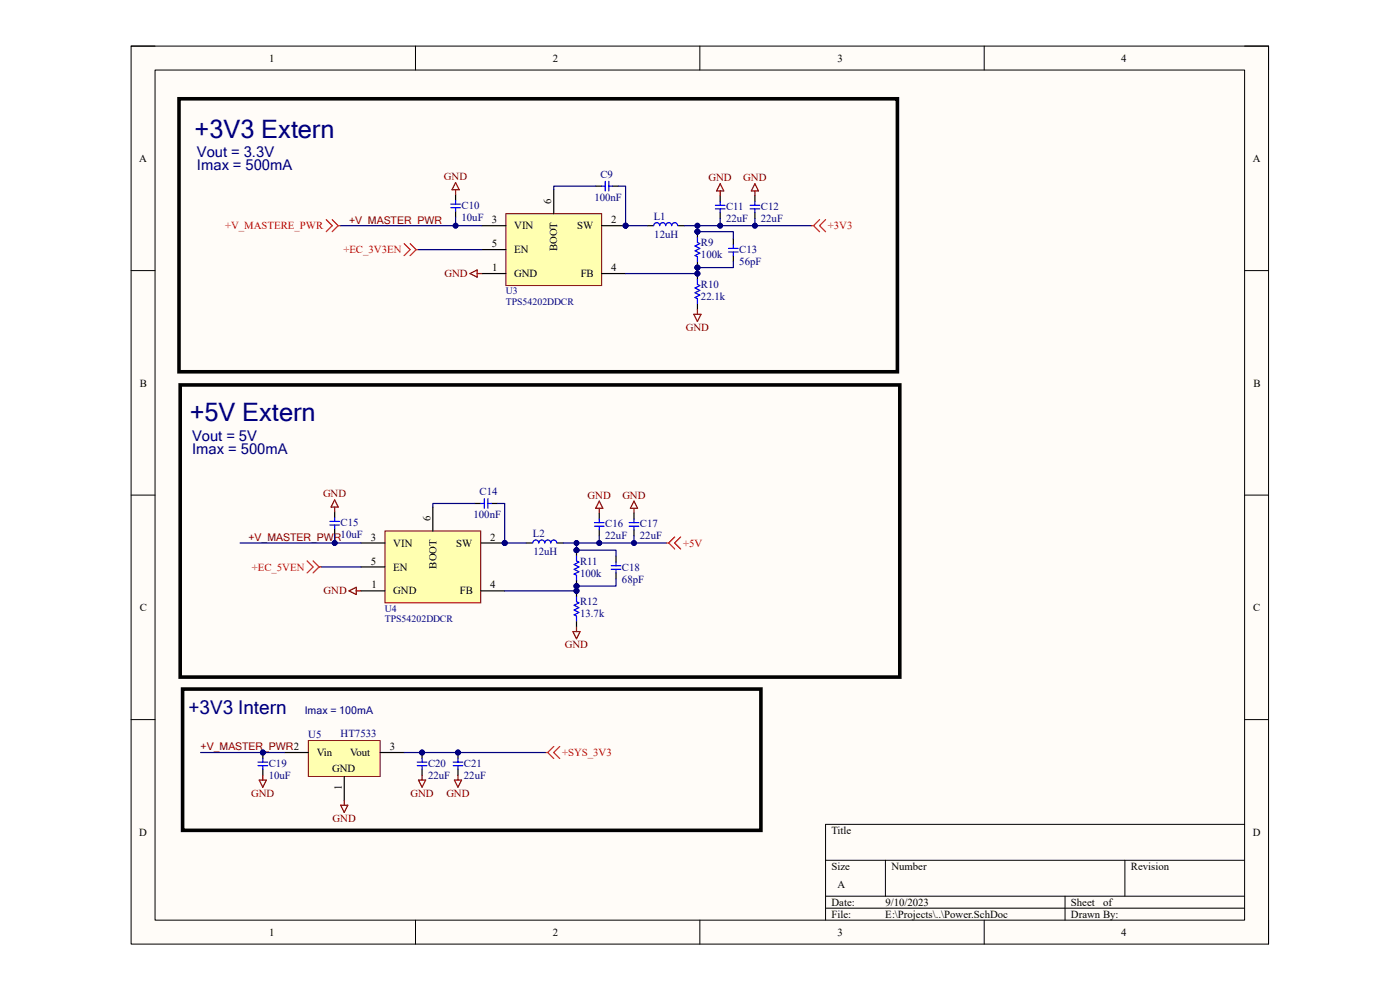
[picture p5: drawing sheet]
<svg xmlns="http://www.w3.org/2000/svg" width="297mm" height="210mm" viewBox="0 0 297 210" stroke-linecap="round" stroke-linejoin="round" font-family="sans-serif">
<path d="M27.8 9.8h241.3v190.5h-241.3z" fill-rule="evenodd" fill="#fffcf8"/>
<path d="M27.8 9.8h241.3v190.5h-241.3z" fill="none" stroke="#000" stroke-width=".21"/>
<path d="M32.9 14.9h231.1v180.3h-231.1z" fill-rule="evenodd" fill="#fffcf8"/>
<g fill="none" stroke="#000" stroke-width=".21">
<path d="M27.8 9.8h5.1M32.9 14.9h231.1v180.3h-231.1zM88.1 9.8v5.1M148.5 9.8v5.1M208.8 9.8v5.1M264 9.8h5.1v5.1M27.8 57.4h5.1M264 57.4h5.1M27.8 105h5.1M264 105h5.1M27.8 152.7h5.1M264 152.7h5.1"/>
<path d="M264 174.9h-88.9v20.3M88.1 195.2v5.1M148.5 195.2v5.1M175.1 182.5h88.9M175.1 190.1h88.9M175.1 192.7h88.9M187.8 182.5v7.6M208.8 195.2v5.1M225.9 190.1v5.1M238.6 182.5v7.6M269.1 195.2v5.1"/>
</g>
<path d="M38 21h152.4v57.9h-152.4zM38.2 81.7h152.7v61.9h-152.7z" fill="none" stroke="#000" stroke-width=".76"/>
<circle cx="132.7" cy="47.9" r=".51" fill="#000080"/>
<circle cx="132.7" cy="47.9" r=".51" fill="none" stroke="#000080" stroke-width=".21"/>
<path d="M107.3 45.3h20.3v15.3h-20.3z" fill-rule="evenodd" fill="#ffffb0"/>
<path d="M107.3 45.3h20.3v15.3h-20.3z" fill="none" stroke="#800000" stroke-width=".21"/>
<path d="M102.2 58h5.1M127.6 47.9h5.1" fill="none" stroke="#000" stroke-width=".25"/>
<circle cx="132.7" cy="47.9" r=".51" fill="#000080"/>
<circle cx="132.7" cy="47.9" r=".51" fill="none" stroke="#000080" stroke-width=".21"/>
<path d="M126.4 39.5h1.2M129.9 39.5h1.3M102.2 47.9h5.1M102.2 53h5.1M117.5 40.3v5M127.6 58h5.1M137.3 47.9h1.3M143.9 47.9h1.3" fill="none" stroke="#000" stroke-width=".25"/>
<path d="M127.6 39.5h.8M128.4 38.5v2M129.2 38.5v2M129.2 39.5h.7M138.7 47.9a.63 .63 0 0 1 .6-.7 .63 .63 0 0 1 .7 .7 .64 .64 0 0 1 .6-.7 .64 .64 0 0 1 .6 .7 .63 .63 0 0 1 .7-.7 .63 .63 0 0 1 .6 .7 .63 .63 0 0 1 .6-.7 .63 .63 0 0 1 .7 .7" fill="none" stroke="#00f" stroke-width=".25"/>
<circle cx="148" cy="56.8" r=".51" fill="#000080"/>
<circle cx="148" cy="56.8" r=".51" fill="none" stroke="#000080" stroke-width=".21"/>
<circle cx="148" cy="49.1" r=".51" fill="#000080"/>
<circle cx="148" cy="49.1" r=".51" fill="none" stroke="#000080" stroke-width=".21"/>
<path d="M148 55.5v1.3" fill="none" stroke="#000" stroke-width=".25"/>
<circle cx="148" cy="56.8" r=".51" fill="#000080"/>
<circle cx="148" cy="56.8" r=".51" fill="none" stroke="#000080" stroke-width=".21"/>
<path d="M148 49.1v1.3" fill="none" stroke="#000" stroke-width=".25"/>
<circle cx="148" cy="49.1" r=".51" fill="#000080"/>
<circle cx="148" cy="49.1" r=".51" fill="none" stroke="#000080" stroke-width=".21"/>
<path d="M148 50.4v1l.5 .3-1 .5 1 .5-1 .5 1 .5-1 .5 .5 .3v1" fill="none" stroke="#00f" stroke-width=".25"/>
<circle cx="148" cy="58" r=".51" fill="#000080"/>
<circle cx="148" cy="58" r=".51" fill="none" stroke="#000080" stroke-width=".21"/>
<path d="M148 58v1.3" fill="none" stroke="#000" stroke-width=".25"/>
<circle cx="148" cy="58" r=".51" fill="#000080"/>
<circle cx="148" cy="58" r=".51" fill="none" stroke="#000080" stroke-width=".21"/>
<path d="M96.7 41.3v1.2M96.7 44.8v1.3M152.8 41.5v1.3M152.8 45.1v1.2M160.2 41.5v1.3M160.2 45.1v1.2M148 64.4v1.3" fill="none" stroke="#000" stroke-width=".25"/>
<g fill="none" stroke="#00f" stroke-width=".25">
<path d="M95.6 43.3h2.1M95.6 44.1h2.1M96.7 42.5v.8M96.7 44.1v.7M148 59.3v1l.5 .3-1 .5 1 .5-1 .5 1 .5-1 .5 .5 .3v1M151.8 43.6h2M151.8 44.3h2M152.8 42.8v.8M152.8 44.3v.8M159.1 43.6h2.1M159.1 44.3h2.1M160.2 42.8v.8"/>
<path d="M160.2 44.3v.8"/>
</g>
<path d="M96.7 38.7l.7 1.6h-1.5zM152.8 39l.7 1.5h-1.5zM160.2 39l.7 1.5h-1.5zM96.7 40.3v1M99.7 58l1.5-.7v1.5zM101.2 58h1M152.8 40.5v1M160.2 40.5v1M147.2 66.7h1.5l-.7 1.5zM148 65.7v1" fill="none" stroke="#800000" stroke-width=".25"/>
<path d="M69.2 46.6l1.3 1.3-1.3 1.2M70.5 46.6l1.3 1.3M71.8 47.9h.5M71.8 47.9l-1.3 1.2M85.7 51.7l1.3 1.3-1.3 1.2M87 51.7l1.3 1.3M88.3 53l-1.3 1.2M88.3 53h.5M172.1 47.9h.5M172.6 47.9l1.3 1.2M173.9 46.6l-1.3 1.3M175.1 46.6l-1.2 1.3 1.2 1.2" fill="none" stroke="#f00" stroke-width=".25"/>
<circle cx="107.1" cy="115.2" r=".51" fill="#000080"/>
<circle cx="107.1" cy="115.2" r=".51" fill="none" stroke="#000080" stroke-width=".21"/>
<path d="M81.7 112.6h20.3v15.3h-20.3z" fill-rule="evenodd" fill="#ffffb0"/>
<path d="M81.7 112.6h20.3v15.3h-20.3z" fill="none" stroke="#800000" stroke-width=".21"/>
<path d="M102 115.2h5.1M76.6 125.3h5.1" fill="none" stroke="#000" stroke-width=".25"/>
<circle cx="107.1" cy="115.2" r=".51" fill="#000080"/>
<circle cx="107.1" cy="115.2" r=".51" fill="none" stroke="#000080" stroke-width=".21"/>
<path d="M76.6 115.2h5.1M91.8 107.6v5M100.7 106.8h1.3M104.3 106.8h1.2M76.6 120.3h5.1M102 125.3h5.1" fill="none" stroke="#000" stroke-width=".25"/>
<path d="M102 106.8h.7M102.7 105.8v2M103.5 105.8v2M103.5 106.8h.8" fill="none" stroke="#00f" stroke-width=".25"/>
<circle cx="122.3" cy="124.3" r=".51" fill="#000080"/>
<circle cx="122.3" cy="124.3" r=".51" fill="none" stroke="#000080" stroke-width=".21"/>
<circle cx="122.3" cy="116.7" r=".51" fill="#000080"/>
<circle cx="122.3" cy="116.7" r=".51" fill="none" stroke="#000080" stroke-width=".21"/>
<path d="M122.3 123.1v1.2" fill="none" stroke="#000" stroke-width=".25"/>
<circle cx="122.3" cy="124.3" r=".51" fill="#000080"/>
<circle cx="122.3" cy="124.3" r=".51" fill="none" stroke="#000080" stroke-width=".21"/>
<path d="M122.3 116.7v1.3" fill="none" stroke="#000" stroke-width=".25"/>
<circle cx="122.3" cy="116.7" r=".51" fill="#000080"/>
<circle cx="122.3" cy="116.7" r=".51" fill="none" stroke="#000080" stroke-width=".21"/>
<path d="M122.3 118v1l.5 .3-1 .5 1 .5-1 .5 1 .5-1 .5 .5 .2v1.1" fill="none" stroke="#00f" stroke-width=".25"/>
<circle cx="122.3" cy="125.3" r=".51" fill="#000080"/>
<circle cx="122.3" cy="125.3" r=".51" fill="none" stroke="#000080" stroke-width=".21"/>
<path d="M122.3 125.3v1.3" fill="none" stroke="#000" stroke-width=".25"/>
<circle cx="122.3" cy="125.3" r=".51" fill="#000080"/>
<circle cx="122.3" cy="125.3" r=".51" fill="none" stroke="#000080" stroke-width=".21"/>
<g fill="none" stroke="#000" stroke-width=".25">
<path d="M155.6 50.7v1.2M155.6 54.2v1.3M71 108.6v1.3M71 112.1v1.3M111.6 115.2h1.3M118.2 115.2h1.3M127.1 108.8v1.3M127.1 112.4v1.3M130.7 118v1.3M134.5 108.8v1.3M134.5 112.4v1.3M122.3 131.7v1.3"/>
<path d="M130.7 121.5v1.3"/>
</g>
<g fill="none" stroke="#00f" stroke-width=".25">
<path d="M154.6 52.7h2M154.6 53.5h2M155.6 51.9v.8M155.6 53.5v.7M70 110.6h2M70 111.4h2M71 109.9v.7M71 111.4v.7M113 115.2a.63 .63 0 0 1 .7-.6 .63 .63 0 0 1 .6 .6 .64 .64 0 0 1 .6-.6 .64 .64 0 0 1 .7 .6 .63 .63 0 0 1 .6-.6 .63 .63 0 0 1 .6 .6 .64 .64 0 0 1 .7-.6 .64 .64 0 0 1 .6 .6M126.1 110.9h2M126.1 111.6h2M127.1 110.1v.8"/>
<path d="M127.1 111.6v.8M130.7 119.3v.7M133.5 110.9h2M133.5 111.6h2M134.5 110.1v.8M134.5 111.6v.8M122.3 126.6v1l.5 .3-1 .5 1 .5-1 .5 1 .5-1 .5 .5 .3v1M129.7 120h2M129.7 120.8h2M130.7 120.8v.7"/>
</g>
<path d="M71 106l.8 1.6h-1.6zM71 107.6v1M127.1 106.3l.8 1.5h-1.5zM127.1 107.8v1M134.5 106.3l.8 1.5h-1.6zM134.5 107.8v1M74 125.3l1.6-.7v1.5zM75.6 125.3h1M121.5 134h1.6l-.8 1.5zM122.3 133v1" fill="none" stroke="#800000" stroke-width=".25"/>
<path d="M65.2 119l1.2 1.3-1.2 1.2M66.4 119l1.3 1.3M141.4 115.2h.5M141.9 115.2l1.2 1.3M143.1 113.9l-1.2 1.3M144.4 113.9l-1.3 1.3 1.3 1.3M67.7 120.3l-1.3 1.2M67.7 120.3h.5" fill="none" stroke="#f00" stroke-width=".25"/>
<path d="M65.4 157.1h15.3v7.6h-15.3z" fill-rule="evenodd" fill="#ffffb0"/>
<path d="M65.4 157.1h15.3v7.6h-15.3z" fill="none" stroke="#800000" stroke-width=".21"/>
<path d="M60.3 159.6h5.1M80.7 159.6h5M73 164.7v5.1" fill="none" stroke="#000" stroke-width=".25"/>
<path d="M38.7 146.2h122.7v29.9h-122.7z" fill="none" stroke="#000" stroke-width=".76"/>
<path d="M72.3 170.8h1.5l-.8 1.5zM73 169.8v1" fill="none" stroke="#800000" stroke-width=".25"/>
<circle cx="55.8" cy="159.6" r=".51" fill="#000080"/>
<circle cx="55.8" cy="159.6" r=".51" fill="none" stroke="#000080" stroke-width=".21"/>
<path d="M55.8 159.6v1.3M55.8 163.2v1.3" fill="none" stroke="#000" stroke-width=".25"/>
<circle cx="55.8" cy="159.6" r=".51" fill="#000080"/>
<circle cx="55.8" cy="159.6" r=".51" fill="none" stroke="#000080" stroke-width=".21"/>
<path d="M54.7 161.7h2.1M54.7 162.4h2.1M55.8 160.9v.8M55.8 162.4v.8" fill="none" stroke="#00f" stroke-width=".25"/>
<path d="M55 165.5h1.5l-.7 1.5zM55.8 164.5v1" fill="none" stroke="#800000" stroke-width=".25"/>
<circle cx="89.5" cy="159.6" r=".51" fill="#000080"/>
<circle cx="89.5" cy="159.6" r=".51" fill="none" stroke="#000080" stroke-width=".21"/>
<path d="M89.5 159.6v1.3M89.5 163.2v1.3" fill="none" stroke="#000" stroke-width=".25"/>
<circle cx="89.5" cy="159.6" r=".51" fill="#000080"/>
<circle cx="89.5" cy="159.6" r=".51" fill="none" stroke="#000080" stroke-width=".21"/>
<path d="M88.5 161.7h2.1M88.5 162.4h2.1M89.5 160.9v.8M89.5 162.4v.8" fill="none" stroke="#00f" stroke-width=".25"/>
<path d="M88.8 165.5h1.5l-.8 1.5zM89.5 164.5v1" fill="none" stroke="#800000" stroke-width=".25"/>
<path d="M107.1 115.2h4.5" fill="none" stroke="#000080" stroke-width=".25"/>
<circle cx="107.1" cy="115.2" r=".51" fill="#000080"/>
<circle cx="107.1" cy="115.2" r=".51" fill="none" stroke="#000080" stroke-width=".21"/>
<path d="M100.7 106.8h-8.9v.8M105.5 106.8h1.6v8.4" fill="none" stroke="#000080" stroke-width=".25"/>
<circle cx="107.1" cy="115.2" r=".51" fill="#000080"/>
<circle cx="107.1" cy="115.2" r=".51" fill="none" stroke="#000080" stroke-width=".21"/>
<path d="M122.3 124.3v1h-15.2" fill="none" stroke="#000080" stroke-width=".25"/>
<circle cx="122.3" cy="124.3" r=".51" fill="#000080"/>
<circle cx="122.3" cy="124.3" r=".51" fill="none" stroke="#000080" stroke-width=".21"/>
<circle cx="122.3" cy="125.3" r=".51" fill="#000080"/>
<circle cx="122.3" cy="125.3" r=".51" fill="none" stroke="#000080" stroke-width=".21"/>
<path d="M127.1 113.7v1.5" fill="none" stroke="#000080" stroke-width=".25"/>
<circle cx="127.1" cy="115.2" r=".51" fill="#000080"/>
<circle cx="127.1" cy="115.2" r=".51" fill="none" stroke="#000080" stroke-width=".21"/>
<path d="M134.5 113.7v1.5" fill="none" stroke="#000080" stroke-width=".25"/>
<circle cx="134.5" cy="115.2" r=".51" fill="#000080"/>
<circle cx="134.5" cy="115.2" r=".51" fill="none" stroke="#000080" stroke-width=".21"/>
<path d="M71 113.4v1.8" fill="none" stroke="#000080" stroke-width=".25"/>
<circle cx="71" cy="115.2" r=".51" fill="#000080"/>
<circle cx="71" cy="115.2" r=".51" fill="none" stroke="#000080" stroke-width=".21"/>
<path d="M50.9 115.2h25.7M68.2 120.3h8.4" fill="none" stroke="#000080" stroke-width=".25"/>
<circle cx="71" cy="115.2" r=".51" fill="#000080"/>
<circle cx="71" cy="115.2" r=".51" fill="none" stroke="#000080" stroke-width=".21"/>
<path d="M122.3 115.2v1.5" fill="none" stroke="#000080" stroke-width=".25"/>
<circle cx="122.3" cy="115.2" r=".51" fill="#000080"/>
<circle cx="122.3" cy="115.2" r=".51" fill="none" stroke="#000080" stroke-width=".21"/>
<circle cx="122.3" cy="116.7" r=".51" fill="#000080"/>
<circle cx="122.3" cy="116.7" r=".51" fill="none" stroke="#000080" stroke-width=".21"/>
<path d="M122.3 116.7h8.4v1.3" fill="none" stroke="#000080" stroke-width=".25"/>
<circle cx="122.3" cy="116.7" r=".51" fill="#000080"/>
<circle cx="122.3" cy="116.7" r=".51" fill="none" stroke="#000080" stroke-width=".21"/>
<path d="M130.7 122.8v1.5h-8.4" fill="none" stroke="#000080" stroke-width=".25"/>
<circle cx="122.3" cy="124.3" r=".51" fill="#000080"/>
<circle cx="122.3" cy="124.3" r=".51" fill="none" stroke="#000080" stroke-width=".21"/>
<path d="M115.7 159.6h.5M116.2 159.6l1.3 1.3M117.5 158.4l-1.3 1.2M118.8 158.4l-1.3 1.2 1.3 1.3" fill="none" stroke="#f00" stroke-width=".25"/>
<circle cx="97.2" cy="159.6" r=".51" fill="#000080"/>
<circle cx="97.2" cy="159.6" r=".51" fill="none" stroke="#000080" stroke-width=".21"/>
<path d="M97.2 159.6v1.3M97.2 163.2v1.3" fill="none" stroke="#000" stroke-width=".25"/>
<circle cx="97.2" cy="159.6" r=".51" fill="#000080"/>
<circle cx="97.2" cy="159.6" r=".51" fill="none" stroke="#000080" stroke-width=".21"/>
<path d="M96.1 161.7h2.1M96.1 162.4h2.1M97.2 160.9v.8M97.2 162.4v.8" fill="none" stroke="#00f" stroke-width=".25"/>
<path d="M96.4 165.5h1.5l-.7 1.5zM97.2 164.5v1" fill="none" stroke="#800000" stroke-width=".25"/>
<path d="M119.5 115.2h21.9" fill="none" stroke="#000080" stroke-width=".25"/>
<circle cx="122.3" cy="115.2" r=".51" fill="#000080"/>
<circle cx="122.3" cy="115.2" r=".51" fill="none" stroke="#000080" stroke-width=".21"/>
<circle cx="127.1" cy="115.2" r=".51" fill="#000080"/>
<circle cx="127.1" cy="115.2" r=".51" fill="none" stroke="#000080" stroke-width=".21"/>
<circle cx="134.5" cy="115.2" r=".51" fill="#000080"/>
<circle cx="134.5" cy="115.2" r=".51" fill="none" stroke="#000080" stroke-width=".21"/>
<path d="M132.7 47.9h4.6" fill="none" stroke="#000080" stroke-width=".25"/>
<circle cx="132.7" cy="47.9" r=".51" fill="#000080"/>
<circle cx="132.7" cy="47.9" r=".51" fill="none" stroke="#000080" stroke-width=".21"/>
<path d="M126.4 39.5h-8.9v.8M131.2 39.5h1.5v8.4" fill="none" stroke="#000080" stroke-width=".25"/>
<circle cx="132.7" cy="47.9" r=".51" fill="#000080"/>
<circle cx="132.7" cy="47.9" r=".51" fill="none" stroke="#000080" stroke-width=".21"/>
<path d="M148 56.8v1.2h-15.3" fill="none" stroke="#000080" stroke-width=".25"/>
<circle cx="148" cy="56.8" r=".51" fill="#000080"/>
<circle cx="148" cy="56.8" r=".51" fill="none" stroke="#000080" stroke-width=".21"/>
<circle cx="148" cy="58" r=".51" fill="#000080"/>
<circle cx="148" cy="58" r=".51" fill="none" stroke="#000080" stroke-width=".21"/>
<path d="M152.8 46.3v1.6" fill="none" stroke="#000080" stroke-width=".25"/>
<circle cx="152.8" cy="47.9" r=".51" fill="#000080"/>
<circle cx="152.8" cy="47.9" r=".51" fill="none" stroke="#000080" stroke-width=".21"/>
<path d="M160.2 46.3v1.6" fill="none" stroke="#000080" stroke-width=".25"/>
<circle cx="160.2" cy="47.9" r=".51" fill="#000080"/>
<circle cx="160.2" cy="47.9" r=".51" fill="none" stroke="#000080" stroke-width=".21"/>
<path d="M96.7 46.1v1.8" fill="none" stroke="#000080" stroke-width=".25"/>
<circle cx="96.7" cy="47.9" r=".51" fill="#000080"/>
<circle cx="96.7" cy="47.9" r=".51" fill="none" stroke="#000080" stroke-width=".21"/>
<path d="M88.8 53h13.4M148 47.9v1.2" fill="none" stroke="#000080" stroke-width=".25"/>
<circle cx="148" cy="47.9" r=".51" fill="#000080"/>
<circle cx="148" cy="47.9" r=".51" fill="none" stroke="#000080" stroke-width=".21"/>
<circle cx="148" cy="49.1" r=".51" fill="#000080"/>
<circle cx="148" cy="49.1" r=".51" fill="none" stroke="#000080" stroke-width=".21"/>
<path d="M145.2 47.9h26.9" fill="none" stroke="#000080" stroke-width=".25"/>
<circle cx="148" cy="47.9" r=".51" fill="#000080"/>
<circle cx="148" cy="47.9" r=".51" fill="none" stroke="#000080" stroke-width=".21"/>
<circle cx="152.8" cy="47.9" r=".51" fill="#000080"/>
<circle cx="152.8" cy="47.9" r=".51" fill="none" stroke="#000080" stroke-width=".21"/>
<circle cx="160.2" cy="47.9" r=".51" fill="#000080"/>
<circle cx="160.2" cy="47.9" r=".51" fill="none" stroke="#000080" stroke-width=".21"/>
<path d="M148 49.1h7.6v1.6" fill="none" stroke="#000080" stroke-width=".25"/>
<circle cx="148" cy="49.1" r=".51" fill="#000080"/>
<circle cx="148" cy="49.1" r=".51" fill="none" stroke="#000080" stroke-width=".21"/>
<path d="M155.6 55.5v1.3h-7.6" fill="none" stroke="#000080" stroke-width=".25"/>
<circle cx="148" cy="56.8" r=".51" fill="#000080"/>
<circle cx="148" cy="56.8" r=".51" fill="none" stroke="#000080" stroke-width=".21"/>
<path d="M42.6 159.6h17.7" fill="none" stroke="#000080" stroke-width=".25"/>
<circle cx="55.8" cy="159.6" r=".51" fill="#000080"/>
<circle cx="55.8" cy="159.6" r=".51" fill="none" stroke="#000080" stroke-width=".21"/>
<path d="M85.7 159.6h30" fill="none" stroke="#000080" stroke-width=".25"/>
<circle cx="89.5" cy="159.6" r=".51" fill="#000080"/>
<circle cx="89.5" cy="159.6" r=".51" fill="none" stroke="#000080" stroke-width=".21"/>
<circle cx="97.2" cy="159.6" r=".51" fill="#000080"/>
<circle cx="97.2" cy="159.6" r=".51" fill="none" stroke="#000080" stroke-width=".21"/>
<path d="M72.3 47.9h29.9" fill="none" stroke="#000080" stroke-width=".25"/>
<circle cx="96.7" cy="47.9" r=".51" fill="#000080"/>
<circle cx="96.7" cy="47.9" r=".51" fill="none" stroke="#000080" stroke-width=".21"/>
<g font-size="5.4" fill="#000080">
<text x="41.3" y="29.2">+3V3 Extern</text>
<text x="40.3" y="89.4">+5V Extern</text>
</g>
<text font-size="4" fill="#000080" x="40" y="151.4">+3V3 Intern</text>
<g font-size="3.1" fill="#000080">
<text x="41.8" y="33.2">Vout = 3.3V</text>
<text x="41.8" y="36">Imax = 500mA</text>
<text x="40.8" y="93.5">Vout = 5V</text>
<text x="40.8" y="96.3">Imax = 500mA</text>
</g>
<g font-size="2.3">
<text x="57.1" y="13.1">1</text>
<text x="117.3" y="13.1">2</text>
<text x="177.7" y="13.1">3</text>
<text x="237.9" y="13.1">4</text>
<text x="29.5" y="34.4">A</text>
<text x="265.8" y="34.4">A</text>
<text x="104.3" y="47.4">3</text>
<text x="117" y="43.3" transform="rotate(-90 117 43.3)">6</text>
<text x="129.7" y="47.4">2</text>
<text x="104.3" y="52.5">5</text>
<text x="109.1" y="48.6">VIN</text>
<text x="109.1" y="53.7">EN</text>
<text x="118.2" y="53.3" transform="rotate(-90 118.2 53.3)">BOOT</text>
<text x="122.4" y="48.6">SW</text>
<text x="104.4" y="57.5">1</text>
<text x="109.1" y="58.8">GND</text>
<text x="123.2" y="58.8">FB</text>
<text x="129.7" y="57.5">4</text>
<text x="29.6" y="82">B</text>
<text x="265.9" y="82">B</text>
<text x="91.3" y="110.6" transform="rotate(-90 91.3 110.6)">6</text>
<text x="78.7" y="114.7">3</text>
<text x="78.7" y="119.8">5</text>
<text x="83.4" y="116">VIN</text>
<text x="96.8" y="116">SW</text>
<text x="104" y="114.7">2</text>
<text x="78.8" y="124.8">1</text>
<text x="83.4" y="121">EN</text>
<text x="92.6" y="120.6" transform="rotate(-90 92.6 120.6)">BOOT</text>
<text x="104" y="124.8">4</text>
<text x="29.6" y="129.6">C</text>
<text x="83.4" y="126.1">GND</text>
<text x="97.5" y="126.1">FB</text>
<text x="265.9" y="129.6">C</text>
<text x="67.2" y="160.4">Vin</text>
<text x="74.3" y="160.4">Vout</text>
<text x="82.7" y="159.1">3</text>
<text x="70.5" y="163.7">GND</text>
<text x="72.5" y="167.6" transform="rotate(-90 72.5 167.6)">1</text>
<text x="29.5" y="177.2">D</text>
<text x="176.4" y="176.9">Title</text>
<text x="265.8" y="177.2">D</text>
<text x="176.4" y="184.5">Size</text>
<text x="189.1" y="184.5">Number</text>
<text x="239.9" y="184.5">Revision</text>
<text x="177.7" y="188.3">A</text>
<text x="176.4" y="192.2">Date:</text>
<text x="176.4" y="194.7">File:</text>
<text x="187.8" y="194.7">E:\Projects\..\Power.SchDoc</text>
<text x="187.8" y="192.2">9/10/2023</text>
<text x="227.2" y="192.2">Sheet</text>
<text x="227.2" y="194.7">Drawn By:</text>
<text x="234.1" y="192.2">of</text>
<text x="57.1" y="198.5">1</text>
<text x="117.3" y="198.5">2</text>
<text x="177.7" y="198.5">3</text>
<text x="237.9" y="198.5">4</text>
</g>
<g font-size="2.3" fill="#800000">
<text x="94.2" y="38.2">GND</text>
<text x="150.3" y="38.5">GND</text>
<text x="157.7" y="38.5">GND</text>
<text x="94.3" y="58.8">GND</text>
<text x="145.5" y="70.2">GND</text>
<text x="68.5" y="105.5">GND</text>
<text x="124.7" y="105.8">GND</text>
<text x="132" y="105.8">GND</text>
<text x="68.7" y="126.1">GND</text>
<text x="119.8" y="137.5">GND</text>
<text x="53.3" y="169">GND</text>
<text x="87.1" y="169">GND</text>
<text x="94.7" y="169">GND</text>
<text x="70.6" y="174.4">GND</text>
</g>
<g font-size="2.3" fill="#000080">
<text x="127.4" y="37.7">C9</text>
<text x="97.9" y="44.3">C10</text>
<text x="97.9" y="46.9">10uF</text>
<text x="126.1" y="42.5">100nF</text>
<text x="138.7" y="46.6">L1</text>
<text x="154.1" y="44.6">C11</text>
<text x="154.1" y="47.1">22uF</text>
<text x="161.4" y="44.6">C12</text>
<text x="161.4" y="47.1">22uF</text>
<text x="138.8" y="50.4">12uH</text>
<text x="148.7" y="52.2">R9</text>
<text x="156.8" y="53.7">C13</text>
<text x="148.7" y="54.7">100k</text>
<text x="156.8" y="56.3">56pF</text>
<text x="148.7" y="61.1">R10</text>
<text x="148.7" y="63.6">22.1k</text>
<text x="101.7" y="105">C14</text>
<text x="72.3" y="111.6">C15</text>
<text x="100.5" y="109.9">100nF</text>
<text x="113" y="113.9">L2</text>
<text x="128.4" y="111.9">C16</text>
<text x="135.8" y="111.9">C17</text>
<text x="113.2" y="117.7">12uH</text>
<text x="123.1" y="119.8">R11</text>
<text x="128.4" y="114.4">22uF</text>
<text x="135.8" y="114.4">22uF</text>
<text x="123.1" y="122.3">100k</text>
<text x="132" y="121">C18</text>
<text x="132" y="123.6">68pF</text>
<text x="123.1" y="128.4">R12</text>
<text x="123.1" y="130.9">13.7k</text>
<text x="65.4" y="156.6">U5</text>
<text x="72.3" y="156.3">HT7533</text>
<text x="57" y="162.7">C19</text>
<text x="57" y="165.2">10uF</text>
<text x="90.8" y="162.7">C20</text>
<text x="90.8" y="165.2">22uF</text>
<text x="98.4" y="162.7">C21</text>
<text x="98.4" y="165.2">22uF</text>
</g>
<g font-size="2.3" fill="#f00">
<text x="47.8" y="48.6">+V_MASTERE_PWR</text>
<text x="72.9" y="53.7">+EC_3V3EN</text>
<text x="175.6" y="48.6">+3V3</text>
<text x="144.9" y="116">+5V</text>
<text x="53.4" y="121">+EC_5VEN</text>
<text x="119.3" y="160.4">+SYS_3V3</text>
</g>
<g font-size="2.2" fill="#800000">
<text x="74" y="47.4">+V_MASTER_PWR</text>
<text x="52.7" y="114.7">+V_MASTER_PWR10uF</text>
<text x="42.5" y="159.2">+V_MASTER_PWR2</text>
</g>
<text font-size="2.2" fill="#000080" x="64.6" y="151.6">Imax = 100mA</text>
<g font-size="2.1" fill="#000080">
<text x="107.3" y="62.4">U3</text>
<text x="107.3" y="64.7">TPS54202DDCR</text>
<text x="81.7" y="129.8">U4</text>
<text x="81.7" y="132">TPS54202DDCR</text>
</g>
</svg>
